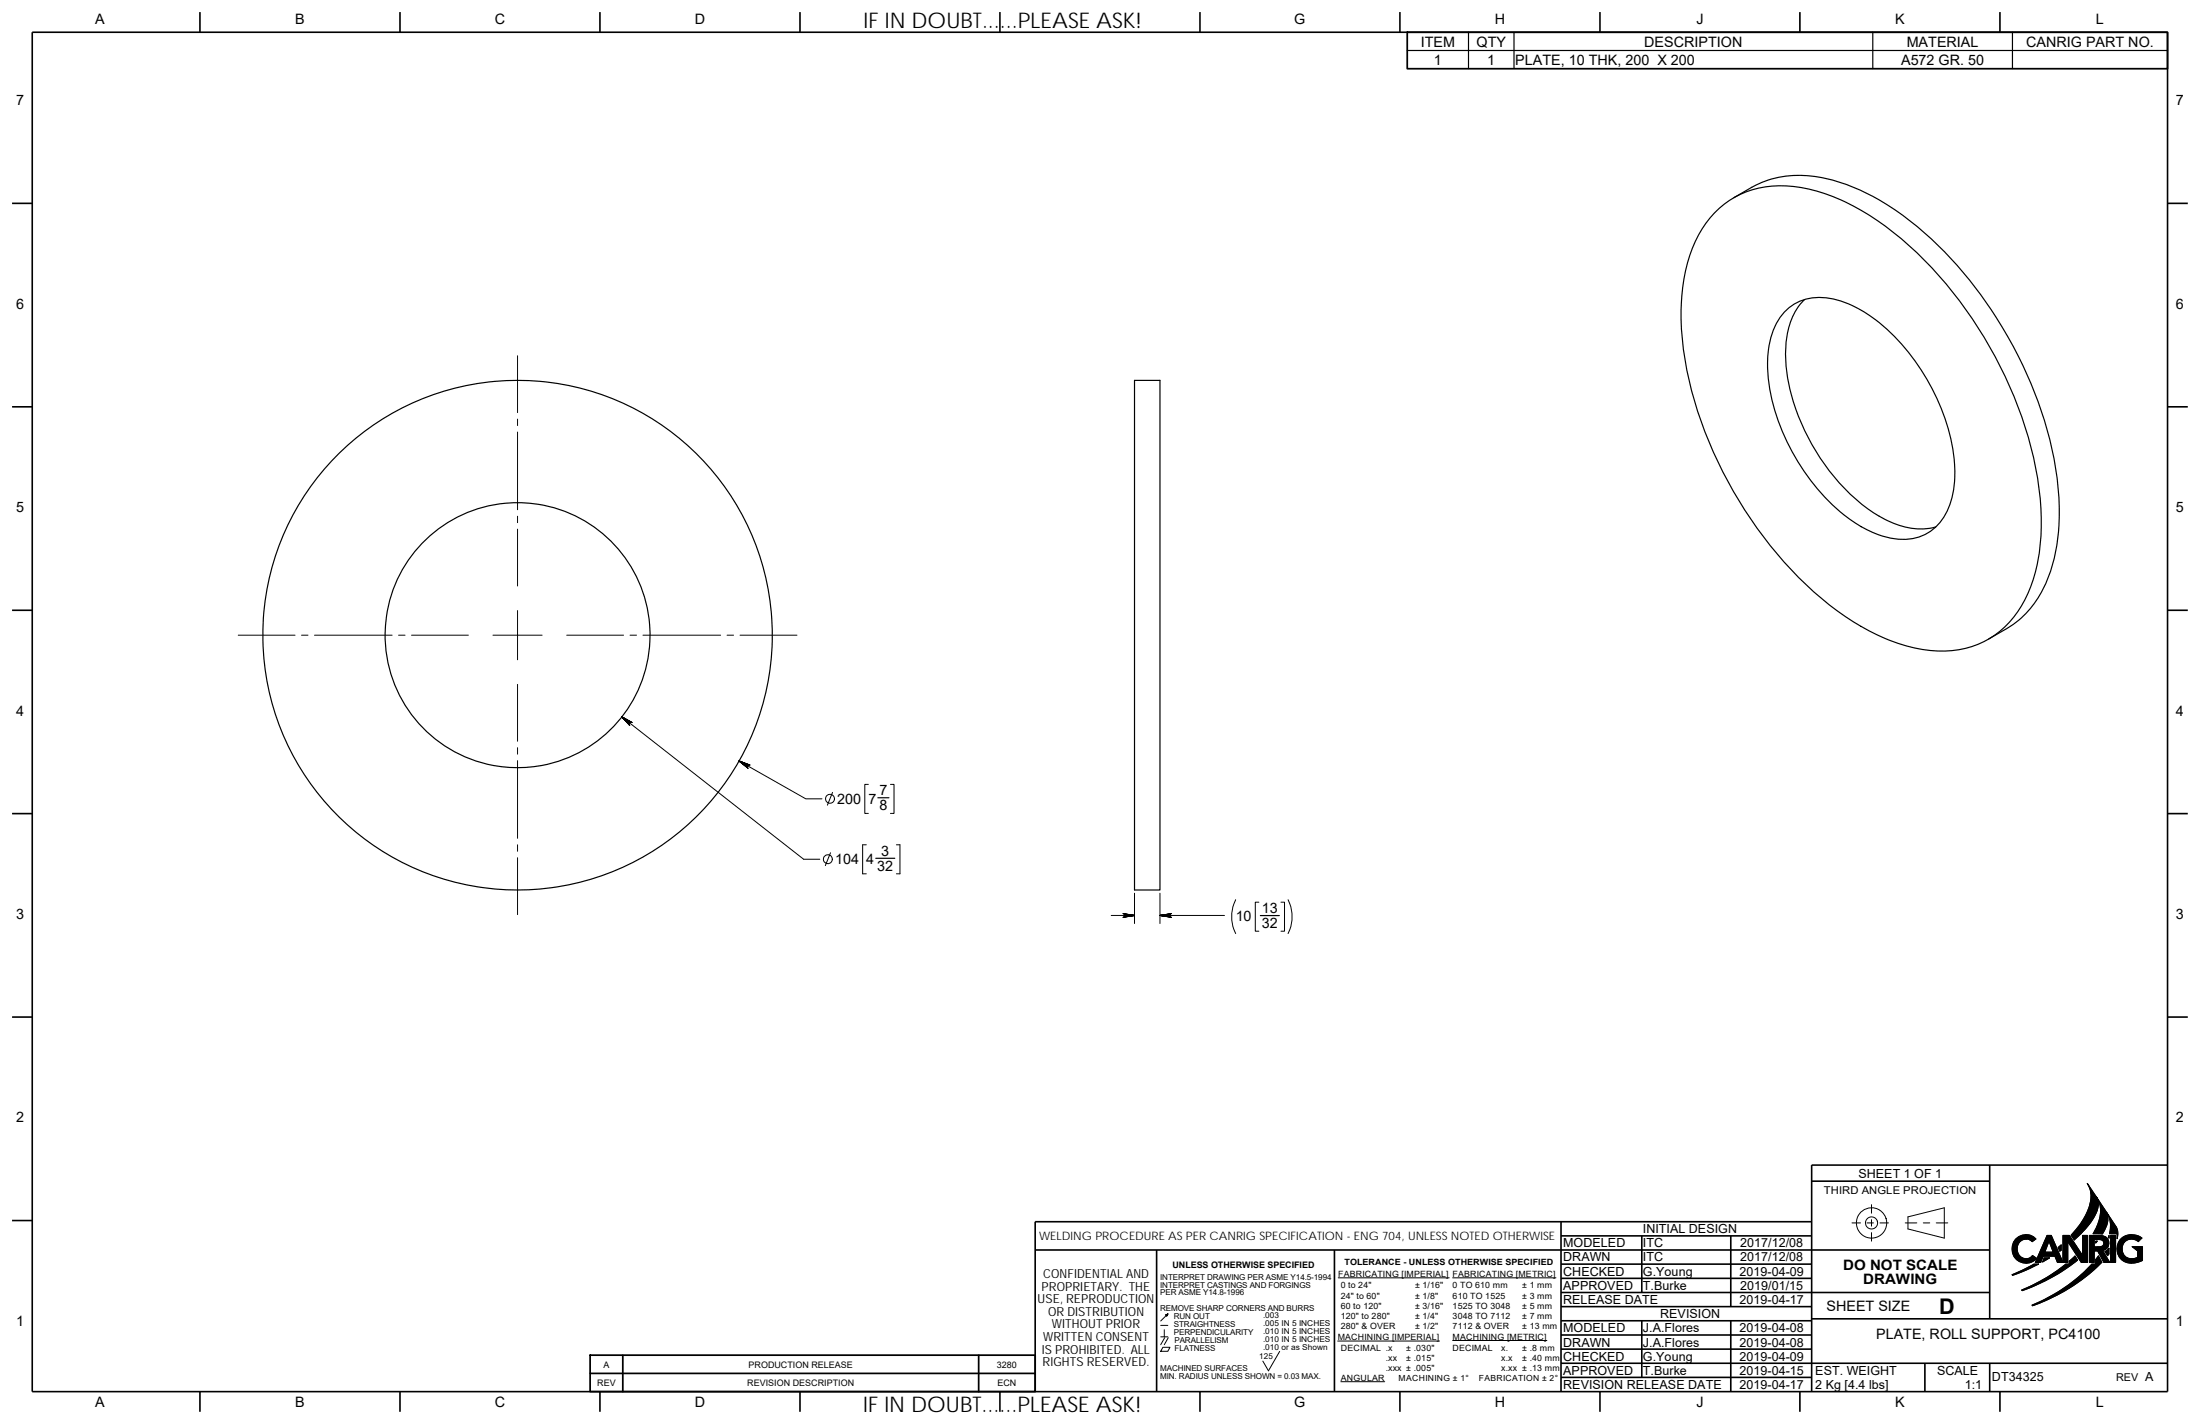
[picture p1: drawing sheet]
<svg xmlns="http://www.w3.org/2000/svg" width="432mm" height="279mm" viewBox="0 0 432 279" stroke-linecap="round" stroke-linejoin="round" font-family="sans-serif">
<g fill="none" stroke="#000" stroke-width=".32">
<path d="M6.3 6.3h419.1v266.7h-419.1zM39.2 2.4v3.9M78.5 2.4v3.9M117.8 2.4v3.9M157 2.4v3.9M196.3 2.4v3.9M235.5 2.4v3.9M274.8 2.4v3.9M314 2.4v3.9M353.3 2.4v3.9M392.5 2.4v3.9M2.4 39.9h3.9"/>
<path d="M425.4 39.9h4M2.4 79.8h3.9M425.4 79.8h4M2.4 119.7h3.9M425.4 119.7h4M6.3 139.7h.1M425.4 139.7h.1M2.4 159.6h3.9M425.4 159.6h4M2.4 199.6h3.9M425.4 199.6h4M2.4 239.5h3.9"/>
<path d="M306.4 239.7v33.3M355.6 231.8h34.9M355.6 239.7h-152.4v33.3M390.5 228.6v30.2M425.4 228.6h-69.8v44.4M425.4 239.5h4M203.2 245.3h187.3M227 245.3v27.7M261.9 245.3v27.7M306.4 253.6h84.1M306.4 242.5h49.2M306.4 248h49.2"/>
<path d="M306.4 250.8h49.2M306.4 259.1h49.2M306.4 256.4h49.2M322.2 242.5v11.1M322.2 259.1v11.2M339.7 242.5v13.9M339.7 259.1v14M355.6 258.8h69.8M39.2 273.1v3.9M78.5 273.1v3.9M117.8 273.1v3.9M157 273.1v3.9"/>
<path d="M196.3 273.1v3.9M235.5 273.1v3.9M274.8 273.1v3.9M306.4 264.7h49.2M306.4 261.9h49.2M306.4 267.5h119M306.4 270.3h49.2M314 273.1v3.9M353.3 273v4M377.8 267.5v5.6M390.5 267.5v5.5M392.5 273v4"/>
</g>
<g fill="none" stroke="#000" stroke-width=".2">
<path d="M101.6 69.8v11.2M101.6 82.2v1.3M101.6 84.8v15.2M101.6 101.3v1.3M101.6 103.8v11.2M101.6 119.8v9.7M46.8 124.6h11.1M59.2 124.6h1.3M61.7 124.6h15.3M78.2 124.6h1.3M80.8 124.6h11.1M96.8 124.6h9.6"/>
<path d="M101.6 134.3v11.1M111.2 124.6h11.2M123.7 124.6h1.2M126.2 124.6h15.2M142.7 124.6h1.3M145.2 124.6h11.2M101.6 146.7v1.3M101.6 149.2v15.3M122 140.7l35.7 27.9h3.2M145.1 149.3l13.1 7.4h3.1M163.4 155.5l-1 2.5M170.4 153.9h-.7v5.7h.7"/>
<path d="M174.8 153.9h.7v5.7h-.7M101.6 165.8v1.2M101.6 168.3v11.2M163 167.3l-1 2.5M170 165.8h-.7v5.6h.7M175.9 165.8h.7v5.6h-.7M218.1 179.6h4.6M222.7 175.3v5.9M227.7 175.3v5.9M227.7 179.6h12.6M242.5 176.5a7.4 7.4 0 0 0 0 6.7M247.1 177h-.7v5.7h.7"/>
<path d="M251.4 177h.7v5.7h-.7M252.8 176.5a7.4 7.4 0 0 1 0 6.7M363.5 239.9h1.7M366.4 239.9h1.3M367.3 236.4v1.6M367.3 239.3v1.3M369 239.9h1.6M374 239.9h2.2M374.5 238.8l7.1-1.8v5.9l-7.1-1.8zM377.5 239.9h1.3M380 239.9h2.3M409.7 232.2l1.8 2.7a3.6 3.6 0 0 1-.4 3.7 19.7 19.7 0 0 1-4 4.7l-.6-.9a12.5 12.5 0 0 0 3.9-7.6l-.3-1.7z"/>
<path d="M411.5 234.9l1.9 2.8a3.5 3.5 0 0 1-.2 3.5l-.6 .9h-1.8a7.3 7.3 0 0 0 1.1-6.4zM413.5 238l1.8 2.7a2.91 2.91 0 0 1 .2 2.3v-.9h-1.5a5.1 5.1 0 0 0-.5-4.1zM229.2 257.8l-1.4 1.4M262.7 250.7h21.7M285.1 250.7h20.3M367.3 241.9v1.6M394.9 250.1l4.3-2.1h.9l-3.8 1.8-1.3 .4zM395.5 243.2a2.72 2.72 0 0 1 4.1-.1l-.7 .5a1.8 1.8 0 0 0-2.3-.1 1.8 1.8 0 0 0-.6 2.2 1.68 1.68 0 0 0 2.9 .6l.8 .6a2.78 2.78 0 0 1-3.9 .2 2.78 2.78 0 0 1-.3-3.9zM396.8 253.1a34.5 34.5 0 0 0 8.7-5.1h.6v-.6l1.2-1 .5 .8a35.6 35.6 0 0 1-10.9 6zM398.8 256.1a32.8 32.8 0 0 0 11.8-8.1h.7v-.9l.6-.7 .6 1.3a35.8 35.8 0 0 1-13.6 8.5zM401.2 246.8h1.1l-1.4 .8zM401.8 242.4h.8l2.3 5.3v-5.3h1.3l2.5 3.9v-3.9h1v5.3h-1.2l-2.6-4.1-.1 4.1h-2l-.5-1.2h-2.3l-.5 1.2h-1z"/>
<path d="M402.2 243.5l.8 2.2h-1.7zM404 244.8l.6-.5v1l-.3 .2zM410.1 242.4a4.9 4.9 0 0 1 3.2 .3 1.47 1.47 0 0 1 .6 1.5 1.47 1.47 0 0 1-1.2 1.2l1.4 2.3h-1.2l-1.2-2.3h-.7v2.3h-.9zM411 243.2a2.06 2.06 0 0 1 1.8 .3l.1 .2a.81 .81 0 0 1-.3 .8 .81 .81 0 0 1-.8 .1h-.8zM411.3 243.5h.3l-.3 .4zM413.2 245.6l.7-.7v1.1l-.2 .4zM413.9 242.4v.5l-.1-.1zM414.3 242.4h.9v5.3h-.9zM419.7 243.6a1.96 1.96 0 0 0-2.6 .1 1.96 1.96 0 0 0-.2 2.7 1.96 1.96 0 0 0 2.7 .3v-1.3l-1.1-.8h2M420.4 242.9a2.93 2.93 0 0 0-3.9-.1 2.93 2.93 0 0 0-.5 3.9 3.4 3.4 0 0 0 4.5 .6M227.8 260.1h1.4M227.8 262.3h1.4"/>
<path d="M228.2 264.4h1.4l-.4 .7h-1.4zM228.5 260.9v1.4M228.6 262.5l-.8 1.3M229.3 262.5l-.8 1.3M251.2 265.2l-2.2 3.8-1.1-1.9M262.6 263.1h19.9M263.2 271.1h8.6M285.1 263h18.5"/>
<circle cx="162.9" cy="156.7" r=".88"/>
<circle cx="162.5" cy="168.6" r=".88"/>
<circle cx="367.3" cy="240" r="1.19"/>
<circle cx="367.3" cy="240" r="2.98"/>
</g>
<g fill="#000" stroke="#000" stroke-width=".2">
<path d="M122 140.7l1.6 1.7z" fill-rule="evenodd"/>
<path d="M122 140.7l1.5 1.6z" fill-rule="evenodd"/>
<path d="M122 140.7l1.5 1.4z" fill-rule="evenodd"/>
<path d="M122 140.7l1.5 1.2v.1z" fill-rule="evenodd"/>
<path d="M122 140.7l1.6 1.1-.1 .1z" fill-rule="evenodd"/>
<path d="M122 140.7l1.7 1-.1 .1z" fill-rule="evenodd"/>
<path d="M122 140.7l1.8 1z" fill-rule="evenodd"/>
<path d="M122 140.7l2 1z" fill-rule="evenodd"/>
<path d="M122 140.7l2.1 1.1z" fill-rule="evenodd"/>
<path d="M145.1 149.3l1.8 1.5z" fill-rule="evenodd"/>
<path d="M145.1 149.3l1.7 1.4z" fill-rule="evenodd"/>
<path d="M145.1 149.3l1.6 1.3z" fill-rule="evenodd"/>
<path d="M145.1 149.3l1.6 1v.2z" fill-rule="evenodd"/>
<path d="M145.1 149.3l1.7 .9-.1 .1z" fill-rule="evenodd"/>
<path d="M145.1 149.3l1.8 .8-.1 .1z" fill-rule="evenodd"/>
<path d="M145.1 149.3l1.9 .8z" fill-rule="evenodd"/>
<path d="M145.1 149.3l2 .8z" fill-rule="evenodd"/>
<path d="M145.1 149.3l2.1 .8z" fill-rule="evenodd"/>
<path d="M220.4 180l2.3-.4z" fill-rule="evenodd"/>
<path d="M220.5 180l2.2-.4z" fill-rule="evenodd"/>
<path d="M220.6 179.9l2.1-.3z" fill-rule="evenodd"/>
<path d="M220.7 179.7l2-.1-2 .2z" fill-rule="evenodd"/>
<path d="M220.7 179.6h2l-2 .1z" fill-rule="evenodd"/>
<path d="M220.7 179.5l2 .1h-2z" fill-rule="evenodd"/>
<path d="M220.6 179.3l2.1 .3z" fill-rule="evenodd"/>
<path d="M220.5 179.3l2.2 .3z" fill-rule="evenodd"/>
<path d="M220.4 179.2l2.3 .4z" fill-rule="evenodd"/>
<path d="M227.7 179.6l2.3-.4z" fill-rule="evenodd"/>
<path d="M227.7 179.6l2.1-.3z" fill-rule="evenodd"/>
<path d="M227.7 179.6l2-.3z" fill-rule="evenodd"/>
<path d="M227.7 179.6l1.9-.1v.1z" fill-rule="evenodd"/>
<path d="M227.7 179.6h1.9v.1z" fill-rule="evenodd"/>
<path d="M227.7 179.6l1.9 .1v.1z" fill-rule="evenodd"/>
<path d="M227.7 179.6l2 .3z" fill-rule="evenodd"/>
<path d="M227.7 179.6l2.1 .4z" fill-rule="evenodd"/>
<path d="M227.7 179.6l2.3 .4z" fill-rule="evenodd"/>
<path d="M409.7 232.2l1.9 2.8a3.5 3.5 0 0 1-.5 3.7l-1.9 2.5-2.1 2.1-.6-.9a13.9 13.9 0 0 0 3.9-7.2 4.5 4.5 0 0 0-.7-3z" fill-rule="evenodd"/>
<path d="M228.9 258l.3-.2z" fill-rule="evenodd"/>
<path d="M228.7 258l.5-.2z" fill-rule="evenodd"/>
<path d="M228.9 258.1l.3-.3-.2 .3z" fill-rule="evenodd"/>
<path d="M229.2 257.8l-.2 .5z" fill-rule="evenodd"/>
<path d="M394.9 250.1l4.3-2.1h.9l-4.1 1.9-1 .3z" fill-rule="evenodd"/>
<path d="M395.8 243a2.65 2.65 0 0 1 3.8 .1l-.7 .5a1.77 1.77 0 0 0-2.3-.2 1.77 1.77 0 0 0-.6 2.2 1.66 1.66 0 0 0 1.2 1.3 1.66 1.66 0 0 0 1.7-.6l.8 .6a2.78 2.78 0 0 1-4 .1 2.78 2.78 0 0 1 .1-4z" fill-rule="evenodd"/>
<path d="M398.8 256.1l2.6-1.2 2.3-1.3a27.7 27.7 0 0 0 5.4-4l1.5-1.6h.7v-.9l.6-.7 .6 1.3a35.8 35.8 0 0 1-13.6 8.5z" fill-rule="evenodd"/>
<path d="M401.8 242.4l-2.3 5.3h1l.5-1.2h2.3l.5 1.2h1.1l-2.3-5.3zM402.2 243.5l.8 2.2h-1.7z" fill-rule="evenodd"/>
<path d="M401.2 246.8h1.1l-1.4 .8z" fill-rule="evenodd"/>
<path d="M404.1 244.6l.5-.3v1l-.3 .2-.3-.7z" fill-rule="evenodd"/>
<path d="M396.8 253.1l2.3-1 2.5-1.4 3.9-2.7h.6v-.6l1.2-1 .5 .8a37 37 0 0 1-10.9 6z" fill-rule="evenodd"/>
<path d="M404.9 242.4h1.3l2.5 3.9v-3.9h1v5.3h-1.2l-2.6-4.1-.1 4.1h-.9z" fill-rule="evenodd"/>
<path d="M411.3 243.5h.3l-.3 .4z" fill-rule="evenodd"/>
<path d="M411.6 235l1.8 2.7a4.2 4.2 0 0 1-.8 4.4h-1.8a7.7 7.7 0 0 0 1.2-6.3z" fill-rule="evenodd"/>
<path d="M411 243.2h1.3l.5 .3a.77 .77 0 0 1 0 .9 .77 .77 0 0 1-.9 .2h-.9zM410.1 242.4v5.3h.9v-2.3h.7l1.2 2.3h1.2l-1.4-2.3a1.52 1.52 0 0 0 1.2-1.9 1.52 1.52 0 0 0-1.9-1.1z" fill-rule="evenodd"/>
<path d="M413.2 245.6l.7-.7v1.1l-.2 .4z" fill-rule="evenodd"/>
<path d="M413.9 242.4v.5l-.1-.1z" fill-rule="evenodd"/>
<path d="M414.3 242.4v5.3h.9v-5.3z" fill-rule="evenodd"/>
<path d="M413.5 238l1.8 2.7a2.99 2.99 0 0 1 .2 2.3v-.9h-1.5a5.1 5.1 0 0 0-.5-4.1z" fill-rule="evenodd"/>
<path d="M416.5 242.8a3.3 3.3 0 0 1 3.9 .1l-.7 .7a1.94 1.94 0 0 0-2.6 .1 1.94 1.94 0 0 0-.2 2.6 1.94 1.94 0 0 0 2.6 .4l.1-1.3-1.1-.8h2v2.7a3.5 3.5 0 0 1-4.4-.5 2.91 2.91 0 0 1 .4-4z" fill-rule="evenodd"/>
</g>
<g fill="none" stroke="#000" stroke-width=".23">
<path d="M276.2 9.9h149.2M288.2 6.3v7.2M297.2 6.3v7.2M367.6 6.3v7.2M395 6.3v7.2M340.3 38.8a22.3 22.3 0 0 1 11.2-4.3 31.4 31.4 0 0 1 17.3 4.7 72.4 72.4 0 0 1 25.3 26.9 74 74 0 0 1 10 31.7 34.7 34.7 0 0 1-3.3 18.2 18.3 18.3 0 0 1-7 7.4l-3.5 2M336.5 41.8a18.3 18.3 0 0 1 16.9-5 42.7 42.7 0 0 1 19.3 9.6 81.7 81.7 0 0 1 27.3 48.1 43.3 43.3 0 0 1-1.2 19.9 18.8 18.8 0 0 1-12.2 12.6 24.8 24.8 0 0 1-16.6-1.7 57.9 57.9 0 0 1-21.2-16.6 81.1 81.1 0 0 1-18.5-40.8 40.4 40.4 0 0 1 2.1-19.8 20.9 20.9 0 0 1 4.1-6.3zM354.2 58.8a14.4 14.4 0 0 0-3.7 10.8 40.6 40.6 0 0 0 11.3 26 25.2 25.2 0 0 0 12.7 7.9 11.3 11.3 0 0 0 5.4-.1M222.7 74.6h5v100h-5zM350.7 60.8a10.1 10.1 0 0 1 9.9-2 28.4 28.4 0 0 1 13.9 10.2 40.5 40.5 0 0 1 9.2 23.4 15 15 0 0 1-3.4 10.6 9.8 9.8 0 0 1-10 2.4 27.3 27.3 0 0 1-13.7-9.6 41.4 41.4 0 0 1-9.6-22.8 16.5 16.5 0 0 1 2.8-11.3zM172.3 156.5h2.2M171.9 168.4h3.7"/>
<path d="M247.4 179.6h3.7"/>
<circle cx="101.6" cy="124.6" r="26"/>
<circle cx="101.6" cy="124.6" r="50"/>
</g>
<path d="M276.2 6.3h149.2v7.2h-149.2zM115.8 265.9h87.4v7.1h-87.4zM115.8 269.5h87.4M122.2 265.9v7.1M192.1 265.9v7.1" fill="none" stroke="#000" stroke-width=".34"/>
<g font-size="4.2">
<text x="169.5" y="5.4">IF IN DOUBT......PLEASE ASK!</text>
<text x="380.6" y="257.7">D</text>
<text x="169.4" y="277">IF IN DOUBT......PLEASE ASK!</text>
</g>
<g font-size="2.8">
<text x="18.7" y="4.7">A</text>
<text x="57.9" y="4.7">B</text>
<text x="97.1" y="4.7">C</text>
<text x="136.4" y="4.7">D</text>
<text x="254" y="4.7">G</text>
<text x="293.4" y="4.7">H</text>
<text x="333" y="4.7">J</text>
<text x="372" y="4.7">K</text>
<text x="411.4" y="4.7">L</text>
<text x="278.8" y="9.2">ITEM</text>
<text x="289.8" y="9.2">QTY</text>
<text x="322.7" y="9.2">DESCRIPTION</text>
<text x="374.2" y="9.2">MATERIAL</text>
<text x="397.7" y="9.2">CANRIG PART NO.</text>
<text x="281.4" y="12.7">1</text>
<text x="291.9" y="12.7">1</text>
<text x="297.4" y="12.7">PLATE, 10 THK, 200 X 200</text>
<text x="373.1" y="12.7">A572 GR. 50</text>
<text x="3.2" y="20.7">7</text>
<text x="427" y="20.7">7</text>
<text x="3.2" y="60.6">6</text>
<text x="427" y="60.6">6</text>
<text x="3.2" y="100.5">5</text>
<text x="427" y="100.5">5</text>
<text x="3.2" y="140.4">4</text>
<text x="427" y="140.4">4</text>
<text x="164.3" y="157.7">200</text>
<text x="170.4" y="157.7">7</text>
<text x="172.6" y="156.1">7</text>
<text x="172.6" y="159">8</text>
<text x="173" y="167.9">3</text>
<text x="163.9" y="169.5">104</text>
<text x="170" y="169.5">4</text>
<text x="172.2" y="170.8">32</text>
<text x="247.7" y="179.2">13</text>
<text x="3.2" y="180.3">3</text>
<text x="242.5" y="180.8">10</text>
<text x="247.7" y="182.1">32</text>
<text x="427" y="180.3">3</text>
<text x="3.2" y="220.2">2</text>
<text x="427" y="220.2">2</text>
<text x="361.8" y="249.1">DO NOT SCALE</text>
<text x="365.7" y="251.9">DRAWING</text>
<text x="358.5" y="257.2">SHEET SIZE</text>
<text x="3.2" y="260.2">1</text>
<text x="368.2" y="262.7">PLATE, ROLL SUPPORT, PC4100</text>
<text x="427" y="260.2">1</text>
<text x="18.7" y="276.2">A</text>
<text x="57.9" y="276.2">B</text>
<text x="97.1" y="276.2">C</text>
<text x="136.4" y="276.2">D</text>
<text x="254" y="276.2">G</text>
<text x="293.4" y="276.2">H</text>
<text x="333" y="276.2">J</text>
<text x="372" y="276.2">K</text>
<text x="411.4" y="276.2">L</text>
</g>
<g font-size="2.5">
<text x="364.8" y="231.1">SHEET 1 OF 1</text>
<text x="306.8" y="244.7">MODELED</text>
<text x="322.5" y="244.7">ITC</text>
<text x="322.5" y="242">INITIAL DESIGN</text>
<text x="341.6" y="244.7">2017/12/08</text>
<text x="204.7" y="250.8">CONFIDENTIAL AND</text>
<text x="306.8" y="247.5">DRAWN</text>
<text x="306.8" y="250.3">CHECKED</text>
<text x="322.5" y="250.3">G.Young</text>
<text x="322.5" y="247.5">ITC</text>
<text x="341.4" y="250.3">2019-04-09</text>
<text x="341.6" y="247.5">2017/12/08</text>
<text x="203.7" y="255.7">USE, REPRODUCTION</text>
<text x="204.4" y="253.2">PROPRIETARY. THE</text>
<text x="306.8" y="253.1">APPROVED</text>
<text x="306.8" y="255.9">RELEASE DATE</text>
<text x="322.5" y="253.1">T.Burke</text>
<text x="341.4" y="255.9">2019-04-17</text>
<text x="341.6" y="253.1">2019/01/15</text>
<text x="204.7" y="263.1">WRITTEN CONSENT</text>
<text x="205.7" y="258.2">OR DISTRIBUTION</text>
<text x="206.5" y="260.6">WITHOUT PRIOR</text>
<text x="306.8" y="261.4">MODELED</text>
<text x="322.5" y="261.4">J.A.Flores</text>
<text x="325.8" y="258.6">REVISION</text>
<text x="341.4" y="261.4">2019-04-08</text>
<text x="204.5" y="265.6">IS PROHIBITED. ALL</text>
<text x="204.6" y="268.1">RIGHTS RESERVED.</text>
<text x="306.8" y="269.7">APPROVED</text>
<text x="306.8" y="267">CHECKED</text>
<text x="306.8" y="264.2">DRAWN</text>
<text x="322.5" y="264.2">J.A.Flores</text>
<text x="322.5" y="267">G.Young</text>
<text x="322.5" y="269.7">T.Burke</text>
<text x="341.4" y="264.2">2019-04-08</text>
<text x="341.4" y="267">2019-04-09</text>
<text x="341.4" y="269.7">2019-04-15</text>
<text x="356.3" y="269.7">EST. WEIGHT</text>
<text x="380.2" y="269.7">SCALE</text>
<text x="306.8" y="272.5">REVISION RELEASE DATE</text>
<text x="341.4" y="272.5">2019-04-17</text>
<text x="356.3" y="272.5">2 Kg [4.4 lbs]</text>
<text x="385.6" y="272.6">1:1</text>
<text x="391" y="271">DT34325</text>
<text x="421" y="271">A</text>
</g>
<text font-size="2.3" x="203.9" y="243.3">WELDING PROCEDURE AS PER CANRIG SPECIFICATION - ENG 704, UNLESS NOTED OTHERWISE</text>
<g font-size="2.1">
<text x="358" y="234.2">THIRD ANGLE PROJECTION</text>
<text x="415.4" y="271">REV</text>
</g>
<g font-size="1.8">
<text x="230.1" y="248.7">UNLESS OTHERWISE SPECIFIED</text>
<text x="118.4" y="268.4">A</text>
<text x="146.9" y="268.4">PRODUCTION RELEASE</text>
<text x="195.6" y="268.4">3280</text>
<text x="117.2" y="271.9">REV</text>
<text x="146.7" y="271.9">REVISION DESCRIPTION</text>
<text x="195.8" y="271.9">ECN</text>
</g>
<g font-size="1.7">
<text x="262.7" y="250.5">FABRICATING [IMPERIAL] FABRICATING [METRIC]</text>
<text x="263.9" y="248.3">TOLERANCE - UNLESS OTHERWISE SPECIFIED</text>
<text x="263.1" y="252.7">0 to 24&quot;</text>
<text x="263.1" y="254.8">24&quot; to 60&quot;</text>
<text x="263.1" y="256.8">60 to 120&quot;</text>
<text x="277.7" y="252.7">± 1/16&quot;</text>
<text x="277.7" y="254.8">± 1/8&quot;</text>
<text x="277.7" y="256.8">± 3/16&quot;</text>
<text x="285.1" y="256.8">1525 TO 3048</text>
<text x="285.1" y="254.8">610 TO 1525</text>
<text x="285.1" y="252.7">0 TO 610 mm</text>
<text x="298.8" y="254.8">± 3 mm</text>
<text x="298.8" y="252.7">± 1 mm</text>
<text x="298.8" y="256.8">± 5 mm</text>
<text x="262.6" y="262.9">MACHINING [IMPERIAL]</text>
<text x="263.1" y="258.8">120&quot; to 280&quot;</text>
<text x="263.1" y="260.7">280&quot; &amp; OVER</text>
<text x="277.7" y="260.7">± 1/2&quot;</text>
<text x="277.7" y="258.8">± 1/4&quot;</text>
<text x="285.1" y="262.8">MACHINING [METRIC]</text>
<text x="285.1" y="258.8">3048 TO 7112</text>
<text x="285.1" y="260.7">7112 &amp; OVER</text>
<text x="298.8" y="258.8">± 7 mm</text>
<text x="298.8" y="260.7">± 13 mm</text>
<text x="263.2" y="265.1">DECIMAL .x</text>
<text x="272" y="268.9">.xxx ± .005&quot;</text>
<text x="272" y="267">.xx</text>
<text x="276" y="265.1">± .030&quot;</text>
<text x="276" y="267">± .015&quot;</text>
<text x="285.1" y="265.1">DECIMAL</text>
<text x="294.7" y="265.1">x.</text>
<text x="294.7" y="268.9">x.xx ± .13 mm</text>
<text x="294.7" y="267">x.x</text>
<text x="298.8" y="267">± .40 mm</text>
<text x="298.8" y="265.1">± .8 mm</text>
<text x="263.2" y="270.9">ANGULAR</text>
<text x="274.5" y="270.9">MACHINING ± 1°</text>
<text x="290.3" y="270.9">FABRICATION ± 2°</text>
</g>
<g font-size="1.6">
<text x="227.7" y="251.1">INTERPRET DRAWING PER ASME Y14.5-1994</text>
<text x="227.7" y="252.6">INTERPRET CASTINGS AND FORGINGS</text>
<text x="227.7" y="254.2">PER ASME Y14.8-1996</text>
<text x="227.7" y="257.3">REMOVE SHARP CORNERS AND BURRS</text>
<text x="230.4" y="258.8">RUN OUT</text>
<text x="230.4" y="260.4">STRAIGHTNESS</text>
<text x="230.4" y="261.9">PERPENDICULARITY</text>
<text x="230.5" y="263.5">PARALLELISM</text>
<text x="247.9" y="258.6">.003</text>
<text x="247.9" y="260.2">.005 IN 5 INCHES</text>
<text x="247.9" y="261.7">.010 IN 5 INCHES</text>
<text x="247.9" y="263.3">.010 IN 5 INCHES</text>
<text x="227.7" y="268.9">MACHINED SURFACES</text>
<text x="230.5" y="265">FLATNESS</text>
<text x="247.2" y="266.7">125</text>
<text x="247.9" y="264.8">.010 or as Shown</text>
<text x="227.7" y="270.5">MIN. RADIUS UNLESS SHOWN = 0.03 MAX.</text>
</g>
</svg>
